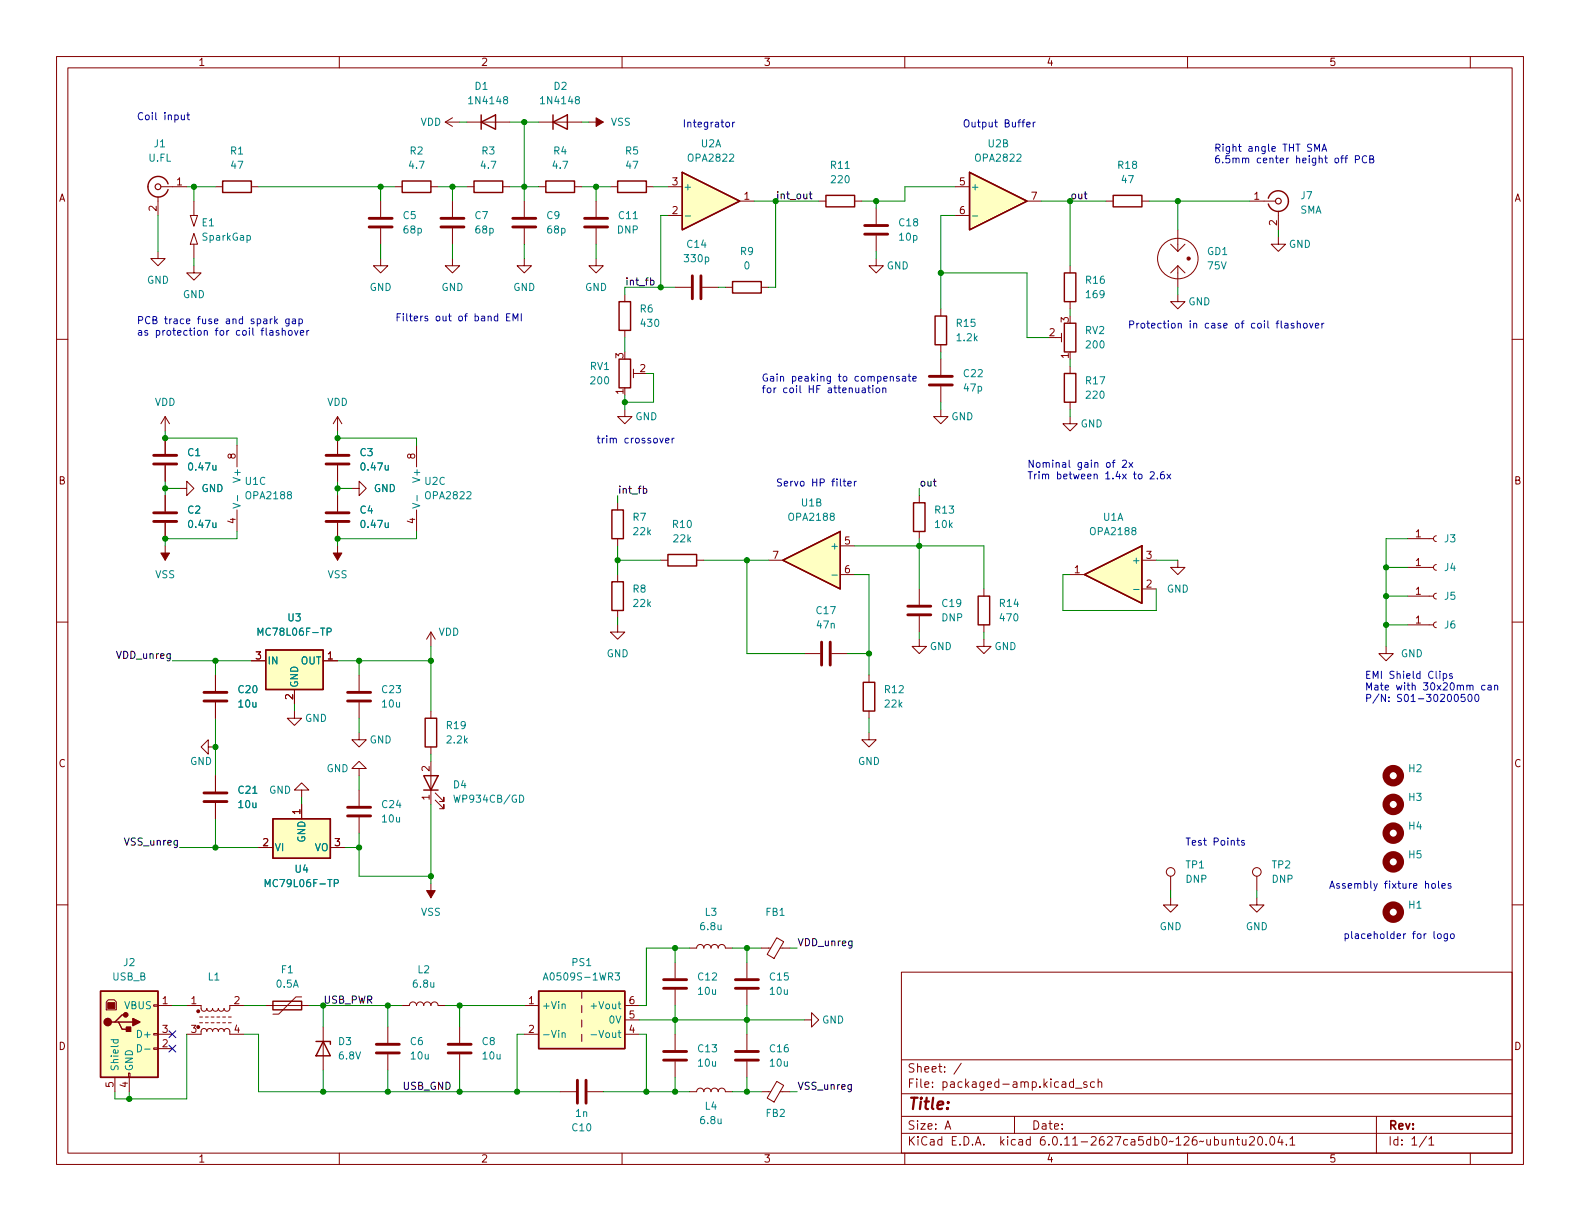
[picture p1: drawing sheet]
<svg xmlns="http://www.w3.org/2000/svg" width="279mm" height="216mm" viewBox="0 0 279 216" stroke-linecap="round" stroke-linejoin="round" font-family="sans-serif">
<g fill="none" stroke="#840000" stroke-width=".18">
<path d="M10 10h259.4v195.9h-259.4zM12 12h255.4v191.9h-255.4zM60 10v2M110 10v2M160 10v2M210 10v2M260 10v2M27.9 34.8v3.3M28.4 33h4.6M33.7 38.1h1.2l-.6 1.9zM34.3 35.6v2.5M38.1 33h1.3"/>
<path d="M44.4 33h1.3M67.3 35.6v2.8M69.8 33h1.3M76.2 33h1.3M78.7 21.6h2.6M78.7 21.6l1.3 .8M80 20.8l-1.3 .8M80 35.6v2.8M82.5 33h1.3M82.5 21.6h7.7M88.9 33h1.3M92.7 35.6v2.8"/>
<path d="M95.2 33h1.3M95.2 21.6h7.7M101.6 33h1.3M104.1 21.6h2.6M105.4 35.6v2.8M107.9 33h1.3M114.3 33h1.3M118.1 33h2.5M118.1 38.1h2.5M130.8 35.6h2.5M144.8 35.6h1.2M151.1 35.6h1.3"/>
<path d="M154.9 36.8v2.8M168.9 33h2.5M168.9 38.1h2.5M181.6 35.6h2.5M195.6 35.6h1.2M201.9 35.6h1.3M221 35.6h4.6M226.1 37.3v3.3M10 60h2M27.9 44.5v1.2h1.3l-1.3 1.3-1.2-1.3h1.2M34.3 47v1.3h1.3l-1.3 1.2-1.3-1.2h1.3M34.3 41.3l.6 1.9h-1.2z"/>
<path d="M34.3 43.2v2.5M67.3 45.7v1.3h1.3l-1.3 1.3-1.3-1.3h1.3M67.3 40.4v2.8M80 45.7v1.3h1.3l-1.3 1.3-1.3-1.3h1.3M80 40.4v2.8M92.7 45.7v1.3h1.3l-1.3 1.3-1.3-1.3h1.3M92.7 40.4v2.8M105.4 45.7v1.3h1.3l-1.3 1.3-1.3-1.3h1.3M105.4 40.4v2.8M110.5 52.1v1.2M110.5 58.4v1.3M119.4 50.8h2.8"/>
<path d="M124.2 50.8h2.8M128.3 50.8h1.2M134.6 50.8h1.3M154.9 45.7v1.3h1.3l-1.3 1.3-1.2-1.3h1.2M154.9 41.7v2.8M166.4 54.6v1.3M186.7 59.7h1M187.7 58.9v1.6M189.2 47v1.3M189.2 53.3v1.3M207 43.2l1.3 1.3M208.3 52.1v1.2h1.2l-1.2 1.3-1.3-1.3h1.3"/>
<path d="M208.3 40.6v3.9M208.3 47v3.8M208.3 47l-1.3 1.3M208.3 47l1.2 1.3M209.5 43.2l-1.2 1.3M226.1 41.9v1.3h1.2l-1.2 1.3-1.3-1.3h1.3M267.4 60h2M29.2 73.7v2.5M29.2 77.5v2.8M29.2 73.7l-.8 1.2M29.2 73.7l.8 1.2M41.9 78.7v3.9"/>
<path d="M59.7 73.7v2.5M59.7 77.5v2.8M59.7 73.7l-.8 1.2M59.7 73.7l.8 1.2M73.7 78.7v3.9M110.5 72.4v1.3h1.3l-1.3 1.2-1.3-1.2h1.3M110.5 68.6v1.3M112 65.3v1.5M112 66h1M166.4 72.4v1.3h1.2l-1.2 1.2-1.3-1.2h1.3M166.4 61v1.2M166.4 63.5v2.8"/>
<path d="M166.4 68.3v2.8M189.2 73.7v1.2h1.3l-1.3 1.3-1.2-1.3h1.2M189.2 62.2v1.3M189.2 64.8v1.2M189.2 71.1v1.3M29.2 82.3v2.8M29.2 87.6v2.8M29.2 92.5v2.8M29.2 96.5v2.6M31.7 86.4h1.3v-1.3l1.3 1.3-1.3 1.2v-1.2M41.9 90.2v3.8M59.7 82.3v2.8"/>
<path d="M59.7 87.6v2.8M59.7 92.5v2.8M59.7 96.5v2.6M62.2 86.4h1.3v-1.3l1.3 1.3-1.3 1.2v-1.2M73.7 90.2v3.8M109.2 88.9v1.3M109.2 95.3v1.2M116.8 99.1h1.3M123.2 99.1h1.3M135.9 99.1h2.5M148.6 96.5h2.5M162.6 87.6v1.3"/>
<path d="M162.6 94v1.3M201.9 99.1h2.6M208.3 99.1v1.2h1.2l-1.2 1.3-1.3-1.3h1.3M248.9 95.3h4.6M254 99.8l-.4 .2-.1 .3 .1 .4 .4 .1M254 94.7l-.4 .2-.1 .4 .1 .3 .4 .2M10 110h2M38.1 119.4v2.8M44.4 116.8h2.6M57.1 116.8h2.6M63.5 119.4v2.8M76.2 111.8l-.8 1.2"/>
<path d="M76.2 111.8v2.5M76.2 111.8l.8 1.2M109.2 110.5v1.3h1.3l-1.3 1.2-1.3-1.2h1.3M109.2 101.6v1.3M109.2 108v1.2M142.2 115.6h2.8M147.1 115.6h2.8M148.6 101.6h2.5M153.7 119.4v1.3M162.6 113v1.3h1.2l-1.2 1.3-1.3-1.3h1.3M162.6 104.1v2.8M162.6 109v2.8"/>
<path d="M174 113v1.3h1.3l-1.3 1.3-1.3-1.3h1.3M174 104.1v1.3M174 110.5v1.3M189.2 101.6h2.6M201.9 104.1h2.6M245.1 114.3v1.3h1.3l-1.3 1.2-1.3-1.2h1.3M248.9 100.3h4.6M248.9 105.4h4.6M248.9 110.5h4.6M254 104.9l-.4 .2-.1 .3 .1 .4 .4 .1M254 110l-.4 .1-.1 .4 .1 .3 .4 .2M267.4 110h2"/>
<path d="M36.8 132.1v-1.3l-1.2 1.3 1.2 1.3v-1.3h1.3M38.1 124.2v2.8M38.1 137.2v2.8M52.1 125.7v1.3h1.2l-1.2 1.3-1.3-1.3h1.3M52.1 121.9v2.6M53.3 139.7h1.3l-1.3-1.3-1.2 1.3h1.2v1.3M63.5 135.9h1.3l-1.3-1.3-1.3 1.3h1.3v1.3M63.5 129.5v1.3h1.3l-1.3 1.3-1.3-1.3h1.3M63.5 124.2v2.8M63.5 139.7v2.8M76.2 125.7v1.3M76.2 132.1v1.3"/>
<path d="M76.2 134.6v7.6M153.7 129.5v1.3h1.2l-1.2 1.3-1.3-1.3h1.3M153.7 125.7v1.3M10 160h2M38.1 142v2.8M45.7 149.9h2.6M53.3 142.2v2.6M58.4 149.9h2.6M63.5 144.5v2.8M76.2 156.2v2.6M77 141.5l1.5 1.5v-.8v.8h-.8M77 140.2l1.5 1.5v-.7v.7h-.8"/>
<path d="M207 158.8v1.2h1.3l-1.3 1.3-1.3-1.3h1.3M207 154.9v2.6M222.2 158.8v1.2h1.3l-1.3 1.3-1.2-1.3h1.2M222.2 154.9v2.6M267.4 160h2M19.2 176.8h1l.4 .4v1.4h-1.8v-1.4zM27.2 177.7h.7v.2h-.7zM27.9 177.8h2.6M33 177.8h2.6v.7l.5 .3 .3-.1 .2-.4 .1 .3 .3 .2 .4-.1 .2-.4 .1 .3 .3 .2 .4-.1 .2-.4 .1 .3 .3 .2 .4-.1 .2-.4 .2 .4 .4 .1 .4-.3v-.7h2.6M35.3 179.8h.5M36.3 179.8h.5M37.3 179.8h.5"/>
<path d="M38.4 179.8h.5M39.4 179.8h.5M40.4 179.8h.5M47 177.8h7.6M53.3 176.3h-1l-3 3h-1M71.1 177.8h1.3a.64 .64 0 0 1 .6-.6 .64 .64 0 0 1 .7 .6 .64 .64 0 0 1 .6-.6 .64 .64 0 0 1 .6 .6 .64 .64 0 0 1 .7-.6 .64 .64 0 0 1 .6 .6 .64 .64 0 0 1 .6-.6 .64 .64 0 0 1 .7 .6h1.2M92.7 177.8h2.5M102.9 175.3v1.2M102.9 177.8v1.3M110.5 177.8h2.5M119.4 170.2v2.8M119.4 175v2.8"/>
<path d="M121.9 167.6h1.3a.64 .64 0 0 1 .6-.6 .64 .64 0 0 1 .7 .6 .64 .64 0 0 1 .6-.6 .64 .64 0 0 1 .6 .6 .64 .64 0 0 1 .7-.6 .64 .64 0 0 1 .6 .6 .64 .64 0 0 1 .6-.6 .64 .64 0 0 1 .7 .6h1.2M132.1 170.2v2.8M132.1 175v2.8M134.6 167.6h1.7M137.4 165.8l1.2 .7-1.7 3-1.2-.7zM137.9 167.6h1.8M159.4 171.9h108v32h-108zM20.3 190.5v2.5M22.7 189.7h.3v.8h-.3zM22.9 190.5v2.5M27.2 185.3h.7v.2h-.7zM27.2 182.8h.7v.2h-.7z"/>
<path d="M27.9 182.9h2.6M27.9 185.4h2.6M33 182.9h2.6v-.7l.5-.3 .3 .1 .2 .4 .1-.4 .3-.1 .4 .1 .2 .4 .2-.4 .4-.1 .3 .1 .1 .4 .2-.4 .4-.1 .3 .1 .1 .4 .2-.4 .4-.1 .4 .3v.7h2.6M35.3 180.8h.5M36.3 180.8h.5M37.3 180.8h.5M38.4 180.8h.5M39.4 180.8h.5M40.4 180.8h.5M57.1 181.6v7.6M68.6 181.6v2.8M68.6 186.4v2.8"/>
<path d="M81.3 181.6v2.8M81.3 186.4v2.8M92.7 182.9h2.5M99.1 193h2.8M102.9 180.3v1.3M102.9 182.9v1.3M103.9 193h2.8M110.5 182.9h2.5M110.5 180.3h2.5M119.4 182.9v2.8M119.4 187.7v2.8M121.9 193h1.3a.64 .64 0 0 1 .6-.6 .64 .64 0 0 1 .7 .6 .64 .64 0 0 1 .6-.6 .64 .64 0 0 1 .6 .6 .64 .64 0 0 1 .7-.6 .64 .64 0 0 1 .6 .6 .64 .64 0 0 1 .6-.6 .64 .64 0 0 1 .7 .6h1.2"/>
<path d="M132.1 182.9v2.8M132.1 187.7v2.8M134.6 193h1.7M137.4 191.2l1.2 .7-1.7 3-1.2-.7zM137.9 193h1.8M142.2 180.3h1.3v-1.2l1.3 1.2-1.3 1.3v-1.3M159.4 197.4h108M159.4 193.4h108M159.4 187.4h108M164.9 192.1v.2M164.9 191.4v.1M167 189.4v.2"/>
<path d="M167 188.7v.1M170 188l-1.3 1.9M179.4 197.4v3M190.2 192.4h1.1M192.2 191.4l-.4-.1-.2 .2 .1 .2 .5 .2v.3h-.6M193.5 191.4l-.4-.1-.3 .3v.4l.2 .2h.5M194.2 191.4l.2-.1 .4 .1v.9M194.2 190.8v1.5M243.4 197.4v6.5M60 203.9v2M110 203.9v2M159.4 200.4h108"/>
<path d="M160 203.9v2M210 203.9v2M221 201.1l.5-.1 .3 .1v.3l-.9 1.1h.9M222.6 201h.2a.81 .81 0 0 1 .5 .6 .81 .81 0 0 1-.3 .8l-.1 .1a.81 .81 0 0 1-.6-.6 .81 .81 0 0 1 .3-.9zM223.9 202.3v.2M224.8 201h.1a.81 .81 0 0 1 .6 .6 .81 .81 0 0 1-.3 .8l-.2 .1a.81 .81 0 0 1-.5-.6 .81 .81 0 0 1 .3-.9zM226.3 200.9l-.3 1.1h.9M226.7 201.5v1M227.5 202.3v.2M228.1 201.4l.4-.4v1.5M228.1 202.5h.9M252.7 201.4l.4-.4v1.5"/>
<path d="M252.7 202.5h.8M260 203.9v2"/>
<circle cx="208.3" cy="45.7" r="3.6"/>
<circle cx="210.2" cy="45.7" r=".13"/>
<circle cx="210.2" cy="45.7" r=".28"/>
<circle cx="210.3" cy="45.7" r=".13"/>
<circle cx="207" cy="154.2" r=".76"/>
<circle cx="222.2" cy="154.2" r=".76"/>
</g>
<g fill="none" stroke="#840000" stroke-width=".25">
<path d="M29.7 32.5a1.81 1.81 0 0 0-2.8-1 1.81 1.81 0 0 0 0 3 1.81 1.81 0 0 0 2.8-1M39.4 32h5v2h-5zM71.1 32h5.1v2h-5.1zM83.8 32h5.1v2h-5.1zM85.1 21.6l2.5-1.3v2.6zM85.1 20.3v2.6M96.5 32h5.1v2h-5.1zM97.8 21.6l2.5-1.3v2.6zM97.8 20.3v2.6M109.2 32h5.1v2h-5.1zM120.6 30.5l10.2 5.1-10.2 5zM146 34.5h5.1v2.1h-5.1z"/>
<path d="M171.4 30.5l10.2 5.1-10.2 5zM196.8 34.5h5.1v2.1h-5.1zM224.3 35.1a1.81 1.81 0 0 1 2.8-1 1.81 1.81 0 0 1 0 2.9 1.81 1.81 0 0 1-2.8-.9M109.5 53.3h2v5.1h-2zM129.5 49.8h5.1v2h-5.1zM165.4 55.9h2v5.1h-2zM188.2 57.2h2v5h-2zM188.2 48.3h2v5h-2zM109.5 63.5h2v5.1h-2zM188.2 66h2v5.1h-2zM108.2 90.2h2v5.1h-2zM118.1 98h5.1v2.1h-5.1z"/>
<path d="M138.4 99.1l10.2-5.1v10.1zM161.5 88.9h2.1v5.1h-2.1zM47 114.9h10.1v7h-10.1zM108.2 102.9h2v5.1h-2zM173 105.4h2v5.1h-2zM191.8 101.6l10.1-5.1v10.2zM74.9 137.2h2.6l-1.3 2.5zM74.9 139.7h2.6M75.2 127h2v5.1h-2zM152.7 120.7h2v5h-2zM48.3 144.8h10.1v7h-10.1zM17.8 175.3h10.1v15.2h-10.1z"/>
<path d="M22.2 179.5h-.6l-1.3 1.2h-.6M48.3 177h5v1.6h-5zM95.2 175.3h15.3v10.1h-15.3zM20.3 180.7h.7l.6 1.3h1.3M21 180.7h2.5M55.9 184.2h2.5v.5M57.1 184.2l1.3 2.5h-2.5z"/>
</g>
<g fill="none" stroke="#840000" stroke-width=".51">
<path d="M65.3 38.6h4M78 38.6h4M90.7 38.6h4M103.4 38.6h4M152.9 39.9h4.1M65.3 40.1h4M78 40.1h4M90.7 40.1h4M103.4 40.1h4M122.4 48.8v4M124 48.8v4M152.9 41.4h4.1"/>
<path d="M164.3 68.1h4.1M164.3 66.5h4.1M27.2 92.2h4M27.2 90.7h4M27.2 82h4M27.2 80.5h4M57.7 92.2h4M57.7 90.7h4M57.7 82h4M57.7 80.5h4M145.3 113.5v4.1M146.8 113.5v4.1"/>
<path d="M160.5 107.2h4.1M160.5 108.7h4.1M36.1 124h4M36.1 122.4h4M61.5 124h4M61.5 122.4h4M36.1 141.7h4M36.1 140.2h4M61.5 144.3h4M61.5 142.7h4M117.3 174.8h4.1M117.3 173.2h4.1"/>
<path d="M130 174.8h4.1M130 173.2h4.1M66.5 186.2h4.1M66.5 184.7h4.1M79.2 186.2h4.1M79.2 184.7h4.1M102.1 191v4.1M103.6 191v4.1M117.3 187.5h4.1M117.3 185.9h4.1M130 187.5h4.1M130 185.9h4.1"/>
</g>
<g fill="none" stroke="#008484" stroke-width=".18">
<path d="M89.3 17.6l-.3-.2 .1-.2 .2-.1h.3l.2 .2-.1 .2-.5 .2-.2 .2v.2l.3 .3h.2l.3-.3-.1-.4-.2-.1M102 17.6l-.3-.2 .1-.2 .2-.1h.3l.2 .2-.1 .2-.5 .2-.2 .2v.2l.3 .3h.2l.3-.3-.1-.4-.2-.1M112 38.7h.7M121.2 38.2h.9M129 27.4l.5-.2 .3 .4-.8 .9h.8M149.5 29.8h.7M172 38.2h.9M179.8 27.4l.5-.2 .3 .4-.8 .9h.8M43.7 41.7l.3-.1 .3 .3-.1 .5h-.5M124.7 45.5l.4-.1 .2 .3-.1 .5h-.5M37.6 92.4l.1 .8 .3 .1 .2-.1M37.6 82.3l.1 .8h.3l.2-.1"/>
<path d="M38.2 82.3v.8M38.2 92.4v.9M41.2 89l1.3 .4-1.3 .4M42 87.6v1M51.1 87.5l-.3-.3 .1-.1 .2-.2 .3 .1 .1 .2v.2l-.6 .1-.1 .2v.3l.3 .2h.2l.2-.2v-.3l-.2-.2M68.1 82.3l.1 .8h.3l.2-.1M68.1 92.4l.1 .8 .3 .1 .2-.1M68.7 82.3v.8M68.7 92.4v.9M73 89l1.2 .4-1.2 .4M73.8 87.6v1M82.6 87.1l.5-.2 .2 .4-.8 .9h.8"/>
<path d="M147 91.3l-.2-.3 .1-.1 .1-.2 .4 .1 .1 .2v.2l-.6 .1-.1 .2 .1 .4 .1 .1h.4l.1-.2v-.3l-.2-.2M200.4 93.8l-.3-.2 .1-.2 .2-.1h.4l.1 .2-.1 .2-.5 .2-.2 .2 .1 .3 .2 .2 .4-.1 .1-.2v-.2l-.3-.3M56.7 111.1h.7M57.8 111.7h.7l.1-.2-.1-.3-.7-.1v1.2M147.1 101.7h1M200.5 104.2h.9M44.7 140.3h.7M58 155.5h.7M59.1 156.2l.6-.1 .1-.2v-.3l-.7-.1v1.3M91.9 140.6a.64 .64 0 0 1 .7 .6 .64 .64 0 0 1-.7 .7zM76.2 173.7v.8l.3 .1 .2-.2M76.7 173.7v.9"/>
<path d="M99.4 177.6l.2-.1 .3 .1v.8M107.6 172.7l.6-.1 .1-.2v-.3l-.7-.1v1.3M107.9 172.7l.4 .6M108.8 172h.8l-.5 .5 .4 .1v.6l-.2 .1-.5-.1M109.3 177.5h.5M109.5 177.1v1.1l.3 .2M127 163.6v.7l.3 .1 .2-.1M127.5 163.6v.8M19.6 183.8h1.3M20.1 183.8l-.1 .4 .3 .2 .5-.1v-.5M24.3 184.7a.64 .64 0 0 1 .7 .7 .64 .64 0 0 1-.7 .6zM25.6 185.5h.9"/>
<path d="M99.4 182.7l.2-.1 .3 .1v.8M109.3 182.6h.5M109.5 182.2v1.1l.3 .2M127 197.8v.8l.3 .1 .2-.1M127.5 197.8v.9"/>
</g>
<g fill="#840000" stroke="#840000" stroke-width=".18">
<path d="M28.4 97.8h1.6l-.8 1.3z"/>
<path d="M58.9 97.8h1.6l-.8 1.3z"/>
<path d="M19 177.3h1.3v1h-1.3z"/>
<path d="M105.4 20.8l1.3 .8-1.3 .8z"/>
<path d="M75.4 157.5h1.6l-.8 1.3z"/>
<circle cx="35.1" cy="181.6" r=".25"/>
<circle cx="35.1" cy="178.8" r=".25"/>
</g>
<g fill="none" stroke="#840000" stroke-width="1.3">
<circle cx="246.4" cy="137.2" r="1.27"/>
<circle cx="246.4" cy="147.3" r="1.27"/>
<circle cx="246.4" cy="152.4" r="1.27"/>
<circle cx="246.4" cy="142.2" r="1.27"/>
<circle cx="246.4" cy="161.3" r="1.27"/>
</g>
<g fill="#ffffc2" stroke="#ffffc2" stroke-width=".18">
<path d="M48.3 144.8h10.1v7h-10.1z"/>
<path d="M171.4 30.5l10.2 5.1-10.2 5z"/>
<path d="M17.8 175.3h10.1v15.2h-10.1z"/>
<path d="M191.8 101.6l10.1-5.1v10.2z"/>
<path d="M138.4 99.1l10.2-5.1v10.1z"/>
<path d="M120.6 30.5l10.2 5.1-10.2 5z"/>
<path d="M95.2 175.3h15.3v10.1h-15.3z"/>
<path d="M47 114.9h10.1v7h-10.1z"/>
</g>
<g fill="#840000" stroke="#840000" stroke-width=".25">
<path d="M23.5 180.1l1.3 .6-1.3 .7z"/>
<path d="M22.4 181.6h.7v.8h-.7z"/>
<circle cx="19" cy="180.7" r=".63"/>
<circle cx="22.2" cy="179.5" r=".38"/>
</g>
<g fill="none" stroke="#840000" stroke-width=".2">
<circle cx="27.9" cy="33" r=".51"/>
<circle cx="226.1" cy="35.6" r=".51"/>
</g>
<path d="M143.1 34.3h.5M143.3 33.9v1.1l.3 .2M115 49.6l.4-.1 .2 .3-.1 .5h-.5M113.8 86.4h.3l.3 .2-.1 .6h-.5M31.4 148.6v1l-.3 .3-.3-.1M31.4 148.7l-.4-.1-.2 .2 .1 .6h.5M150.5 191.8v1l-.2 .3-.3-.1M150.5 191.8h-.3l-.3 .2 .2 .6h.4" fill="none" stroke="#000" stroke-width=".18"/>
<g fill="none" stroke="#0000c2" stroke-width=".18">
<path d="M27.5 19.9v1.1l.2 .2M33.2 19.9v1.1l.3 .2M33 20.3h.5M128.5 21.7l.3-.1 .2 .2v.4l-.2 .3-.3-.1-.2-.2zM129.6 21.6v.9M129.9 21.6l-.3 .2M175.9 21.6h.5M176.1 21.2v1.1l.3 .2M183.1 21.6l-.4 .2M219 25.9h.5M219.2 25.5v1.1l.3 .2M220.3 28.1l.2-.1h.3v.8"/>
<path d="M224.9 26.3l.6-.1v-.2l-.4-.1-.2 .2 .1 .6h.5M227.9 28l-.4 .2M234.2 28h.5M234.4 27.5v1.1l.3 .2M33 56.8l.6-.1-.1-.3h-.3l-.2 .2v.6h.5M36.1 58.6l.2-.2 .3 .1 .1 .8M36.1 58.4v.9M54.6 58.4l-.3 .3M75.6 56l-.3-.1-.2 .2 .1 .2 .4 .1v.3h-.5M208.4 57.3l.1-.1h.3l.1 .8M208.4 57.2v.8M234.1 57.2l-.3 .2"/>
<path d="M108.4 77.7l.2-.2h.3l.1 .8M118.9 77.5v.8M119.2 77.5l-.3 .2M141.5 68.2v1.1l.2 .1M146.9 66.5v1.1l-.3 .2h-.3M146.9 66.6l-.4-.1-.3 .3 .2 .5h.5M156.1 68.7l.2-.1 .3 .1v.7M156.1 68.6v.8M161.4 67l.6-.1v-.3l-.4-.1-.2 .2 .1 .6h.5M151.4 85.1l-.3 .2M189.1 81.4v1.1l.1 .1M193.5 84l.2-.2 .3 .1v.8"/>
<path d="M251.1 119.2l-.3-.1-.3 .3 .1 .5h.5M251.1 118.7v1.3M245.6 123.9v.2M245.6 123.3v.1M259.7 122.9l.2-.1a.68 .68 0 0 1 .4 .6 .68 .68 0 0 1-.4 .7l-.2-.2-.1-.3zM259.9 121.3l.2-.1h.3l.1 .8M260.9 122.9l.2-.1a.68 .68 0 0 1 .4 .6 .68 .68 0 0 1-.4 .7l-.2-.2-.1-.3zM220 148.7l-.3-.1-.2 .2 .1 .2 .4 .1v.3h-.5M242.9 156.2l.4 .9M243.6 156.2l-.5 1.2-.2 .1M250 156.6l.6-.1-.1-.2-.4-.1-.1 .2v.6h.5M247.1 165.5l.6-.1-.1-.2-.4-.1-.1 .2v.6h.5"/>
<path d="M248.2 165.1v.9M248.6 165.1l-.4 .3"/>
</g>
<g fill="none" stroke="#008400" stroke-width=".18">
<path d="M27.9 38.1v6.4M33 33h5.1M34.3 33v2.6M45.7 33h24.1M67.3 33v2.6M77.5 33h5M80 33v2.6M81.3 21.6h1.2M90.2 33h5M90.2 21.6h5M92.7 21.6v14M102.9 33h5"/>
<path d="M102.9 21.6h1.2M105.4 33v2.6M115.6 33h2.5M118.1 38.1h-1.3v12.7M133.3 35.6h11.5M137.2 35.6v15.2h-1.3M154.9 35.6v1.2M168.9 33h-8.9v2.6h-7.6M168.9 38.1h-2.5v16.5M184.1 35.6h11.5M189.2 35.6v11.4M203.2 35.6h17.8"/>
<path d="M208.3 35.6v5M34.3 45.7v1.3M67.3 43.2v2.5M80 43.2v2.5M92.7 43.2v2.5M105.4 43.2v2.5M110.5 59.7v2.5M119.4 50.8h-8.9v1.3M127 50.8h1.3M154.9 44.5v1.2M166.4 48.3h15.2v11.4h3.8M189.2 54.6v1.3"/>
<path d="M208.3 50.8v1.3M226.1 40.6v1.3M29.2 76.2v1.3h12.7v1.2M59.7 76.2v1.3h14v1.2M110.5 69.9v2.5M114.3 66h1.3v5.1h-5.1M166.4 62.2v1.3M166.4 71.1v1.3M189.2 63.5v1.3M189.2 72.4v1.3M29.2 85.1v2.5M29.2 86.4h2.5"/>
<path d="M41.9 94v1.3h-12.7v1.2M59.7 86.4h2.5M59.7 85.1v2.5M73.7 94v1.3h-14v1.2M109.2 99.1h7.6M109.2 87.6v1.3M109.2 96.5v5.1M124.5 99.1h11.4M132.1 99.1v16.5h10.1M151.1 96.5h22.9v7.6M162.6 86.4v1.2M162.6 95.3v8.8"/>
<path d="M204.5 99.1h3.8M248.9 95.3h-3.8v19M30.5 116.8h13.9M38.1 116.8v2.6M59.7 116.8h16.5M63.5 116.8v2.6M76.2 114.3v11.4M109.2 109.2v1.3M149.9 115.6h3.8M151.1 101.6h2.6v17.8M162.6 111.8v1.2M174 111.8v1.2"/>
<path d="M189.2 101.6h-1.2v6.4h16.5v-3.9M245.1 100.3h3.8M245.1 110.5h3.8M245.1 105.4h3.8M38.1 127v10.2M52.1 124.5v1.2M63.5 127v2.5M63.5 137.2v2.5M76.2 133.4v1.2M153.7 127v2.5M31.7 149.9h14M38.1 144.8v5.1"/>
<path d="M53.3 141v1.2M61 149.9h2.5M63.5 147.3v7.6h12.7M76.2 142.2v14M207 157.5v1.3M222.2 157.5v1.3M30.5 177.8h2.5M43.2 177.8h3.8M54.6 177.8h16.5M57.1 177.8v3.8M68.6 177.8v3.8M78.7 177.8h14"/>
<path d="M81.3 177.8v3.8M119.4 167.6v2.6M119.4 177.8v5.1M121.9 167.6h-7.6v10.2h-1.3M129.5 167.6h5.1M132.1 167.6v2.6M132.1 177.8v5.1M139.7 167.6h1.3M22.9 193v1.3M33 182.9v11.4h-12.7v-1.3M43.2 182.9h2.5v10.1h53.4M57.1 189.2v3.8"/>
<path d="M68.6 189.2v3.8M81.3 189.2v3.8M92.7 182.9h-1.3v10.1M106.7 193h15.2M113 182.9h1.3v10.1M113 180.3h29.2M119.4 190.5v2.5M129.5 193h5.1M132.1 190.5v2.5M139.7 193h1.3"/>
</g>
<path d="M29.9 182.3l1.2 1.2M29.9 184.8l1.2 1.2M31.1 182.3l-1.2 1.2M31.1 184.8l-1.2 1.2" fill="none" stroke="#000084" stroke-width=".18"/>
<g fill="#008400" stroke="#008400" stroke-width=".18">
<circle cx="119.4" cy="180.3" r=".46"/>
<circle cx="119.4" cy="167.6" r=".46"/>
<circle cx="132.1" cy="167.6" r=".46"/>
<circle cx="114.3" cy="193" r=".46"/>
<circle cx="132.1" cy="193" r=".46"/>
<circle cx="132.1" cy="180.3" r=".46"/>
<circle cx="153.7" cy="115.6" r=".46"/>
<circle cx="162.6" cy="96.5" r=".46"/>
<circle cx="208.3" cy="35.6" r=".46"/>
<circle cx="189.2" cy="35.6" r=".46"/>
<circle cx="154.9" cy="35.6" r=".46"/>
<circle cx="166.4" cy="48.3" r=".46"/>
<circle cx="245.1" cy="100.3" r=".46"/>
<circle cx="245.1" cy="105.4" r=".46"/>
<circle cx="245.1" cy="110.5" r=".46"/>
<circle cx="132.1" cy="99.1" r=".46"/>
<circle cx="116.8" cy="50.8" r=".46"/>
<circle cx="110.5" cy="71.1" r=".46"/>
<circle cx="109.2" cy="99.1" r=".46"/>
<circle cx="105.4" cy="33" r=".46"/>
<circle cx="92.7" cy="33" r=".46"/>
<circle cx="92.7" cy="21.6" r=".46"/>
<circle cx="80" cy="33" r=".46"/>
<circle cx="81.3" cy="193" r=".46"/>
<circle cx="119.4" cy="193" r=".46"/>
<circle cx="81.3" cy="177.8" r=".46"/>
<circle cx="91.4" cy="193" r=".46"/>
<circle cx="22.9" cy="194.3" r=".46"/>
<circle cx="68.6" cy="193" r=".46"/>
<circle cx="57.1" cy="193" r=".46"/>
<circle cx="38.1" cy="132.1" r=".46"/>
<circle cx="38.1" cy="149.9" r=".46"/>
<circle cx="59.7" cy="95.3" r=".46"/>
<circle cx="29.2" cy="95.3" r=".46"/>
<circle cx="29.2" cy="86.4" r=".46"/>
<circle cx="59.7" cy="86.4" r=".46"/>
<circle cx="59.7" cy="77.5" r=".46"/>
<circle cx="68.6" cy="177.8" r=".46"/>
<circle cx="38.1" cy="116.8" r=".46"/>
<circle cx="63.5" cy="149.9" r=".46"/>
<circle cx="76.2" cy="154.9" r=".46"/>
<circle cx="63.5" cy="116.8" r=".46"/>
<circle cx="76.2" cy="116.8" r=".46"/>
<circle cx="29.2" cy="77.5" r=".46"/>
<circle cx="67.3" cy="33" r=".46"/>
<circle cx="34.3" cy="33" r=".46"/>
</g>
<text font-size="2.8" fill="#840000" x="160.4" y="196.8">Title:</text>
<g font-size="2.1" fill="#840000">
<text x="160.4" y="190.1">Sheet:</text>
<text x="160.4" y="192.8">File:</text>
<text x="166.8" y="192.8">packaged-amp.kicad_sch</text>
<text x="160.4" y="203">KiCad</text>
<text x="160.4" y="200.2">Size:</text>
<text x="167.1" y="200.2">A</text>
<text x="168.1" y="203">E.D.A.</text>
<text x="177" y="203">kicad</text>
<text x="182.4" y="200.2">Date:</text>
<text x="184.2" y="203">6.0.11-2627ca5db0~126~ubuntu20.04.1</text>
<text x="245.4" y="200.2">Rev:</text>
<text x="245.4" y="203">Id:</text>
<text x="249.5" y="203">1/1</text>
</g>
<g font-size="1.8" fill="#840000">
<text x="35" y="12">1</text>
<text x="85" y="12">2</text>
<text x="135" y="12">3</text>
<text x="185" y="12">4</text>
<text x="235" y="12">5</text>
<text x="31.1" y="32.8">1</text>
<text x="118.7" y="32.8">3</text>
<text x="131.4" y="35.3">1</text>
<text x="169.5" y="32.8">5</text>
<text x="182.2" y="35.3">7</text>
<text x="221.6" y="35.3">1</text>
<text x="10.4" y="36">A</text>
<text x="27.7" y="37.5" transform="rotate(-90 27.7 37.5)">2</text>
<text x="118.7" y="37.8">2</text>
<text x="169.5" y="37.8">6</text>
<text x="225.8" y="40.1" transform="rotate(-90 225.8 40.1)">2</text>
<text x="267.8" y="36">A</text>
<text x="185.4" y="59.4">2</text>
<text x="189" y="57.2" transform="rotate(-90 189 57.2)">3</text>
<text x="110.2" y="63.5" transform="rotate(-90 110.2 63.5)">3</text>
<text x="113" y="65.8">2</text>
<text x="189" y="63.5" transform="rotate(-90 189 63.5)">1</text>
<text x="110.2" y="69.9" transform="rotate(-90 110.2 69.9)">1</text>
<text x="41.7" y="81.3" transform="rotate(-90 41.7 81.3)">8</text>
<text x="73.4" y="81.3" transform="rotate(-90 73.4 81.3)">8</text>
<text x="10.3" y="86">B</text>
<text x="267.7" y="86">B</text>
<text x="41.7" y="92.8" transform="rotate(-90 41.7 92.8)">4</text>
<text x="73.4" y="92.8" transform="rotate(-90 73.4 92.8)">4</text>
<text x="250.1" y="95">1</text>
<text x="136.5" y="98.8">7</text>
<text x="149.2" y="96.3">5</text>
<text x="149.2" y="101.3">6</text>
<text x="189.8" y="101.3">1</text>
<text x="202.5" y="98.8">3</text>
<text x="250.1" y="100.1">1</text>
<text x="202.5" y="103.9">2</text>
<text x="250.1" y="105.2">1</text>
<text x="250.1" y="110.2">1</text>
<text x="45" y="116.6">3</text>
<text x="57.7" y="116.6">1</text>
<text x="51.8" y="123.9" transform="rotate(-90 51.8 123.9)">2</text>
<text x="10.3" y="136">C</text>
<text x="75.9" y="136.6" transform="rotate(-90 75.9 136.6)">2</text>
<text x="267.7" y="136">C</text>
<text x="75.9" y="141.7" transform="rotate(-90 75.9 141.7)">1</text>
<text x="46.3" y="149.6">2</text>
<text x="53.1" y="144.2" transform="rotate(-90 53.1 144.2)">1</text>
<text x="59" y="149.6">3</text>
<text x="28.5" y="177.5">1</text>
<text x="33.6" y="177.5">1</text>
<text x="41.2" y="177.5">2</text>
<text x="93.3" y="177.5">1</text>
<text x="111.1" y="177.5">6</text>
<text x="28.5" y="185.2">2</text>
<text x="28.5" y="182.6">3</text>
<text x="33.6" y="182.6">3</text>
<text x="41.2" y="182.6">4</text>
<text x="93.3" y="182.6">2</text>
<text x="111.1" y="182.6">4</text>
<text x="111.1" y="180.1">5</text>
<text x="10.3" y="186">D</text>
<text x="267.7" y="186">D</text>
<text x="20.1" y="192.5" transform="rotate(-90 20.1 192.5)">5</text>
<text x="22.6" y="192.5" transform="rotate(-90 22.6 192.5)">4</text>
<text x="35" y="205.9">1</text>
<text x="85" y="205.9">2</text>
<text x="135" y="205.9">3</text>
<text x="185" y="205.9">4</text>
<text x="235" y="205.9">5</text>
</g>
<g font-size="1.8" fill="#008484">
<text x="83.8" y="16.3">D1</text>
<text x="97.8" y="16.3">D2</text>
<text x="74.3" y="22.6">VDD</text>
<text x="82.6" y="18.8">1N4148</text>
<text x="95.3" y="18.8">1N4148</text>
<text x="108" y="22.6">VSS</text>
<text x="26.2" y="29">U.FL</text>
<text x="27.1" y="26.4">J1</text>
<text x="40.6" y="27.7">R1</text>
<text x="72.3" y="27.7">R2</text>
<text x="85" y="27.7">R3</text>
<text x="97.7" y="27.7">R4</text>
<text x="110.4" y="27.7">R5</text>
<text x="121.4" y="29">OPA2822</text>
<text x="123.8" y="26.4">U2A</text>
<text x="172.2" y="29">OPA2822</text>
<text x="174.5" y="26.4">U2B</text>
<text x="40.6" y="30.2">47</text>
<text x="72.1" y="30.2">4.7</text>
<text x="84.8" y="30.2">4.7</text>
<text x="97.5" y="30.2">4.7</text>
<text x="110.5" y="30.2">47</text>
<text x="120.8" y="34">+</text>
<text x="146.7" y="30.2">R11</text>
<text x="146.7" y="32.8">220</text>
<text x="171.6" y="34">+</text>
<text x="197.5" y="30.2">R18</text>
<text x="198.1" y="32.8">47</text>
<text x="229.9" y="35.6">J7</text>
<text x="35.6" y="40.4">E1</text>
<text x="71.1" y="39.1">C5</text>
<text x="71.1" y="41.7">68p</text>
<text x="83.8" y="39.1">C7</text>
<text x="83.8" y="41.7">68p</text>
<text x="96.5" y="39.1">C9</text>
<text x="96.5" y="41.7">68p</text>
<text x="109" y="41.7">DNP</text>
<text x="109.2" y="39.1">C11</text>
<text x="158.8" y="40.4">C18</text>
<text x="229.9" y="38.1">SMA</text>
<text x="35.6" y="42.9">SparkGap</text>
<text x="120.7" y="46.7">330p</text>
<text x="121.3" y="44.2">C14</text>
<text x="130.8" y="45.5">R9</text>
<text x="158.8" y="42.9">10p</text>
<text x="213.4" y="45.5">GD1</text>
<text x="227.9" y="44.2">GND</text>
<text x="25.9" y="50.6">GND</text>
<text x="32.3" y="53.1">GND</text>
<text x="65.3" y="51.8">GND</text>
<text x="78" y="51.8">GND</text>
<text x="90.7" y="51.8">GND</text>
<text x="103.4" y="51.8">GND</text>
<text x="131.4" y="48">0</text>
<text x="156.7" y="48">GND</text>
<text x="191.8" y="50.6">R16</text>
<text x="191.8" y="53.1">169</text>
<text x="213.4" y="48">75V</text>
<text x="113" y="55.6">R6</text>
<text x="113" y="58.2">430</text>
<text x="168.9" y="58.2">R15</text>
<text x="191.8" y="59.4">RV2</text>
<text x="210.1" y="54.4">GND</text>
<text x="104.2" y="65.8">RV1</text>
<text x="168.9" y="60.7">1.2k</text>
<text x="191.8" y="62">200</text>
<text x="104.2" y="68.3">200</text>
<text x="170.2" y="67.1">C22</text>
<text x="170.2" y="69.6">47p</text>
<text x="191.8" y="68.3">R17</text>
<text x="191.8" y="70.9">220</text>
<text x="27.3" y="72.1">VDD</text>
<text x="57.8" y="72.1">VDD</text>
<text x="112.3" y="74.7">GND</text>
<text x="168.2" y="74.7">GND</text>
<text x="191" y="76">GND</text>
<text x="33" y="81">C1</text>
<text x="33" y="83.6">0.47u</text>
<text x="63.5" y="81">C3</text>
<text x="63.5" y="83.6">0.47u</text>
<text x="35.6" y="87.4">GND</text>
<text x="42.9" y="85.5" transform="rotate(-90 42.9 85.5)">V+</text>
<text x="43.2" y="86.1">U1C</text>
<text x="43.2" y="88.7">OPA2188</text>
<text x="66" y="87.4">GND</text>
<text x="74.7" y="85.5" transform="rotate(-90 74.7 85.5)">V+</text>
<text x="74.9" y="86.1">U2C</text>
<text x="74.9" y="88.7">OPA2822</text>
<text x="141.5" y="89.9">U1B</text>
<text x="33" y="91.2">C2</text>
<text x="33" y="93.7">0.47u</text>
<text x="63.5" y="91.2">C4</text>
<text x="63.5" y="93.7">0.47u</text>
<text x="111.8" y="92.5">R7</text>
<text x="111.8" y="95">22k</text>
<text x="118.7" y="93.7">R10</text>
<text x="139.2" y="92.5">OPA2188</text>
<text x="165.1" y="91.2">R13</text>
<text x="165.1" y="93.7">10k</text>
<text x="192.5" y="95">OPA2188</text>
<text x="195" y="92.5">U1A</text>
<text x="118.9" y="96.3">22k</text>
<text x="146.7" y="97.5">+</text>
<text x="200.1" y="100.1">+</text>
<text x="255.3" y="101.4">J4</text>
<text x="255.3" y="96.3">J3</text>
<text x="27.4" y="102.6">VSS</text>
<text x="57.9" y="102.6">VSS</text>
<text x="111.8" y="105.2">R8</text>
<text x="111.8" y="107.7">22k</text>
<text x="166.4" y="107.7">C19</text>
<text x="176.5" y="107.7">R14</text>
<text x="206.3" y="105.2">GND</text>
<text x="255.3" y="106.4">J5</text>
<text x="45.3" y="112.8">MC78L06F-TP</text>
<text x="50.7" y="110.2">U3</text>
<text x="77.5" y="112.8">VDD</text>
<text x="144.1" y="109">C17</text>
<text x="144.2" y="111.5">47n</text>
<text x="166.4" y="110.2">DNP</text>
<text x="176.5" y="110.2">470</text>
<text x="255.3" y="111.5">J6</text>
<text x="47.2" y="117.9">IN</text>
<text x="53.1" y="117.9">OUT</text>
<text x="107.2" y="116.6">GND</text>
<text x="164.4" y="115.3">GND</text>
<text x="175.8" y="115.3">GND</text>
<text x="247.7" y="116.6">GND</text>
<text x="41.9" y="122.9">C20</text>
<text x="41.9" y="125.5">10u</text>
<text x="53.1" y="121.7" transform="rotate(-90 53.1 121.7)">GND</text>
<text x="67.3" y="122.9">C23</text>
<text x="67.3" y="125.5">10u</text>
<text x="156.2" y="122.9">R12</text>
<text x="156.2" y="125.5">22k</text>
<text x="53.9" y="128">GND</text>
<text x="65.3" y="131.8">GND</text>
<text x="78.7" y="129.3">R19</text>
<text x="78.7" y="131.8">2.2k</text>
<text x="33.5" y="135.6">GND</text>
<text x="57.7" y="136.9">GND</text>
<text x="151.7" y="135.6">GND</text>
<text x="248.9" y="136.9">H2</text>
<text x="41.9" y="140.7">C21</text>
<text x="41.9" y="143.3">10u</text>
<text x="47.5" y="140.7">GND</text>
<text x="67.3" y="143.3">C24</text>
<text x="80" y="139.8">D4</text>
<text x="80" y="142.3">WP934CB/GD</text>
<text x="248.9" y="142">H3</text>
<text x="54.4" y="149.1" transform="rotate(-90 54.4 149.1)">GND</text>
<text x="67.3" y="145.8">10u</text>
<text x="248.9" y="147.1">H4</text>
<text x="48.5" y="150.9">VI</text>
<text x="52" y="154.7">U4</text>
<text x="55.6" y="150.9">VO</text>
<text x="209.6" y="153.9">TP1</text>
<text x="224.8" y="153.9">TP2</text>
<text x="248.9" y="152.2">H5</text>
<text x="46.5" y="157.2">MC79L06F-TP</text>
<text x="209.6" y="156.5">DNP</text>
<text x="224.8" y="156.5">DNP</text>
<text x="248.9" y="161">H1</text>
<text x="74.4" y="162.3">VSS</text>
<text x="123.6" y="164.9">6.8u</text>
<text x="124.5" y="162.3">L3</text>
<text x="135.3" y="162.3">FB1</text>
<text x="205" y="164.9">GND</text>
<text x="220.2" y="164.9">GND</text>
<text x="19.8" y="173.7">USB_B</text>
<text x="21.7" y="171.2">J2</text>
<text x="36.7" y="173.7">L1</text>
<text x="49.6" y="172.5">F1</text>
<text x="73.7" y="172.5">L2</text>
<text x="95.9" y="173.7">A0509S-1WR3</text>
<text x="100.9" y="171.2">PS1</text>
<text x="123.2" y="173.7">C12</text>
<text x="135.9" y="173.7">C15</text>
<text x="21.9" y="178.8">VBUS</text>
<text x="48.7" y="175">0.5A</text>
<text x="72.8" y="175">6.8u</text>
<text x="95.8" y="178.8">+Vin</text>
<text x="104.1" y="178.8">+Vout</text>
<text x="123.2" y="176.3">10u</text>
<text x="135.9" y="176.3">10u</text>
<text x="23.9" y="183.9">D+</text>
<text x="59.7" y="185.2">D3</text>
<text x="72.4" y="185.2">C6</text>
<text x="85.1" y="185.2">C8</text>
<text x="95.8" y="183.9">-Vin</text>
<text x="104.1" y="183.9">-Vout</text>
<text x="107.5" y="181.4">0V</text>
<text x="145.3" y="181.4">GND</text>
<text x="21.3" y="189.5" transform="rotate(-90 21.3 189.5)">Shield</text>
<text x="23.9" y="189.5" transform="rotate(-90 23.9 189.5)">GND</text>
<text x="59.7" y="187.7">6.8V</text>
<text x="72.4" y="187.7">10u</text>
<text x="85.1" y="187.7">10u</text>
<text x="123.2" y="186.4">C13</text>
<text x="123.2" y="189">10u</text>
<text x="135.9" y="186.4">C16</text>
<text x="135.9" y="189">10u</text>
<text x="101.6" y="197.9">1n</text>
<text x="124.5" y="196.6">L4</text>
<text x="135.3" y="197.9">FB2</text>
<text x="100.9" y="200.4">C10</text>
<text x="123.6" y="199.1">6.8u</text>
</g>
<g font-size="1.8" fill="#0000c2">
<text x="24.1" y="21.2">Coil</text>
<text x="28.9" y="21.2">input</text>
<text x="120.6" y="22.5">Integrator</text>
<text x="170.2" y="22.5">Output</text>
<text x="177.5" y="22.5">Buffer</text>
<text x="214.6" y="26.8">Right</text>
<text x="214.6" y="28.9">6.5mm</text>
<text x="220.6" y="26.8">angle</text>
<text x="222.2" y="28.9">center</text>
<text x="227" y="26.8">THT SMA</text>
<text x="229.2" y="28.9">height</text>
<text x="236.2" y="28.9">off</text>
<text x="239.9" y="28.9">PCB</text>
<text x="24.1" y="57.3">PCB</text>
<text x="24.1" y="59.3">as</text>
<text x="27.4" y="59.3">protection</text>
<text x="29.1" y="57.3">trace</text>
<text x="35" y="57.3">fuse</text>
<text x="38.2" y="59.3">for</text>
<text x="40.1" y="57.3">and</text>
<text x="41.9" y="59.3">coil</text>
<text x="44.7" y="57.3">spark</text>
<text x="46.6" y="59.3">flashover</text>
<text x="51" y="57.3">gap</text>
<text x="69.8" y="56.8">Filters</text>
<text x="77" y="56.8">out</text>
<text x="81.1" y="56.8">of</text>
<text x="84.1" y="56.8">band</text>
<text x="89.8" y="56.8">EMI</text>
<text x="199.4" y="58.1">Protection</text>
<text x="210.2" y="58.1">in</text>
<text x="213.1" y="58.1">case</text>
<text x="218.6" y="58.1">of</text>
<text x="221.6" y="58.1">coil</text>
<text x="226.2" y="58.1">flashover</text>
<text x="134.6" y="67.5">Gain</text>
<text x="134.6" y="69.5">for</text>
<text x="138.4" y="69.5">coil</text>
<text x="139.9" y="67.5">peaking</text>
<text x="143" y="69.5">HF attenuation</text>
<text x="148.4" y="67.5">to</text>
<text x="151.3" y="67.5">compensate</text>
<text x="105.4" y="78.4">trim</text>
<text x="110.3" y="78.4">crossover</text>
<text x="181.6" y="82.7">Nominal</text>
<text x="190.5" y="82.7">gain</text>
<text x="195.6" y="82.7">of</text>
<text x="198.6" y="82.7">2x</text>
<text x="137.2" y="86">Servo</text>
<text x="143.5" y="86">HP</text>
<text x="147.2" y="86">filter</text>
<text x="181.6" y="84.7">Trim</text>
<text x="186.8" y="84.7">between</text>
<text x="195.5" y="84.7">1.4x</text>
<text x="200.7" y="84.7">to</text>
<text x="203.7" y="84.7">2.6x</text>
<text x="241.3" y="120">EMI Shield</text>
<text x="241.3" y="122.1">Mate</text>
<text x="241.3" y="124.1">P/N:</text>
<text x="246.8" y="122.1">with</text>
<text x="247" y="124.1">S01-30200500</text>
<text x="251.8" y="122.1">30x20mm</text>
<text x="252.6" y="120">Clips</text>
<text x="262.1" y="122.1">can</text>
<text x="209.5" y="149.5">Test</text>
<text x="214.5" y="149.5">Points</text>
<text x="234.9" y="157.1">Assembly</text>
<text x="244.8" y="157.1">fixture</text>
<text x="252" y="157.1">holes</text>
<text x="237.5" y="166">placeholder</text>
<text x="249.7" y="166">for</text>
<text x="253.5" y="166">logo</text>
</g>
<g font-size="1.8" fill="#008400">
<text x="137.2" y="35.2">int_out</text>
<text x="57.1" y="177.5">USB_PWR</text>
</g>
<g font-size="1.8">
<text x="189.2" y="35.2">out</text>
<text x="110.5" y="50.5">int_fb</text>
<text x="109.2" y="87.3">int_fb</text>
<text x="162.6" y="86">out</text>
<text x="20.4" y="116.5">VDD_unreg</text>
<text x="21.8" y="149.5">VSS_unreg</text>
<text x="141" y="167.3">VDD_unreg</text>
<text x="71.1" y="192.7">USB_GND</text>
<text x="141" y="192.7">VSS_unreg</text>
</g>
</svg>
